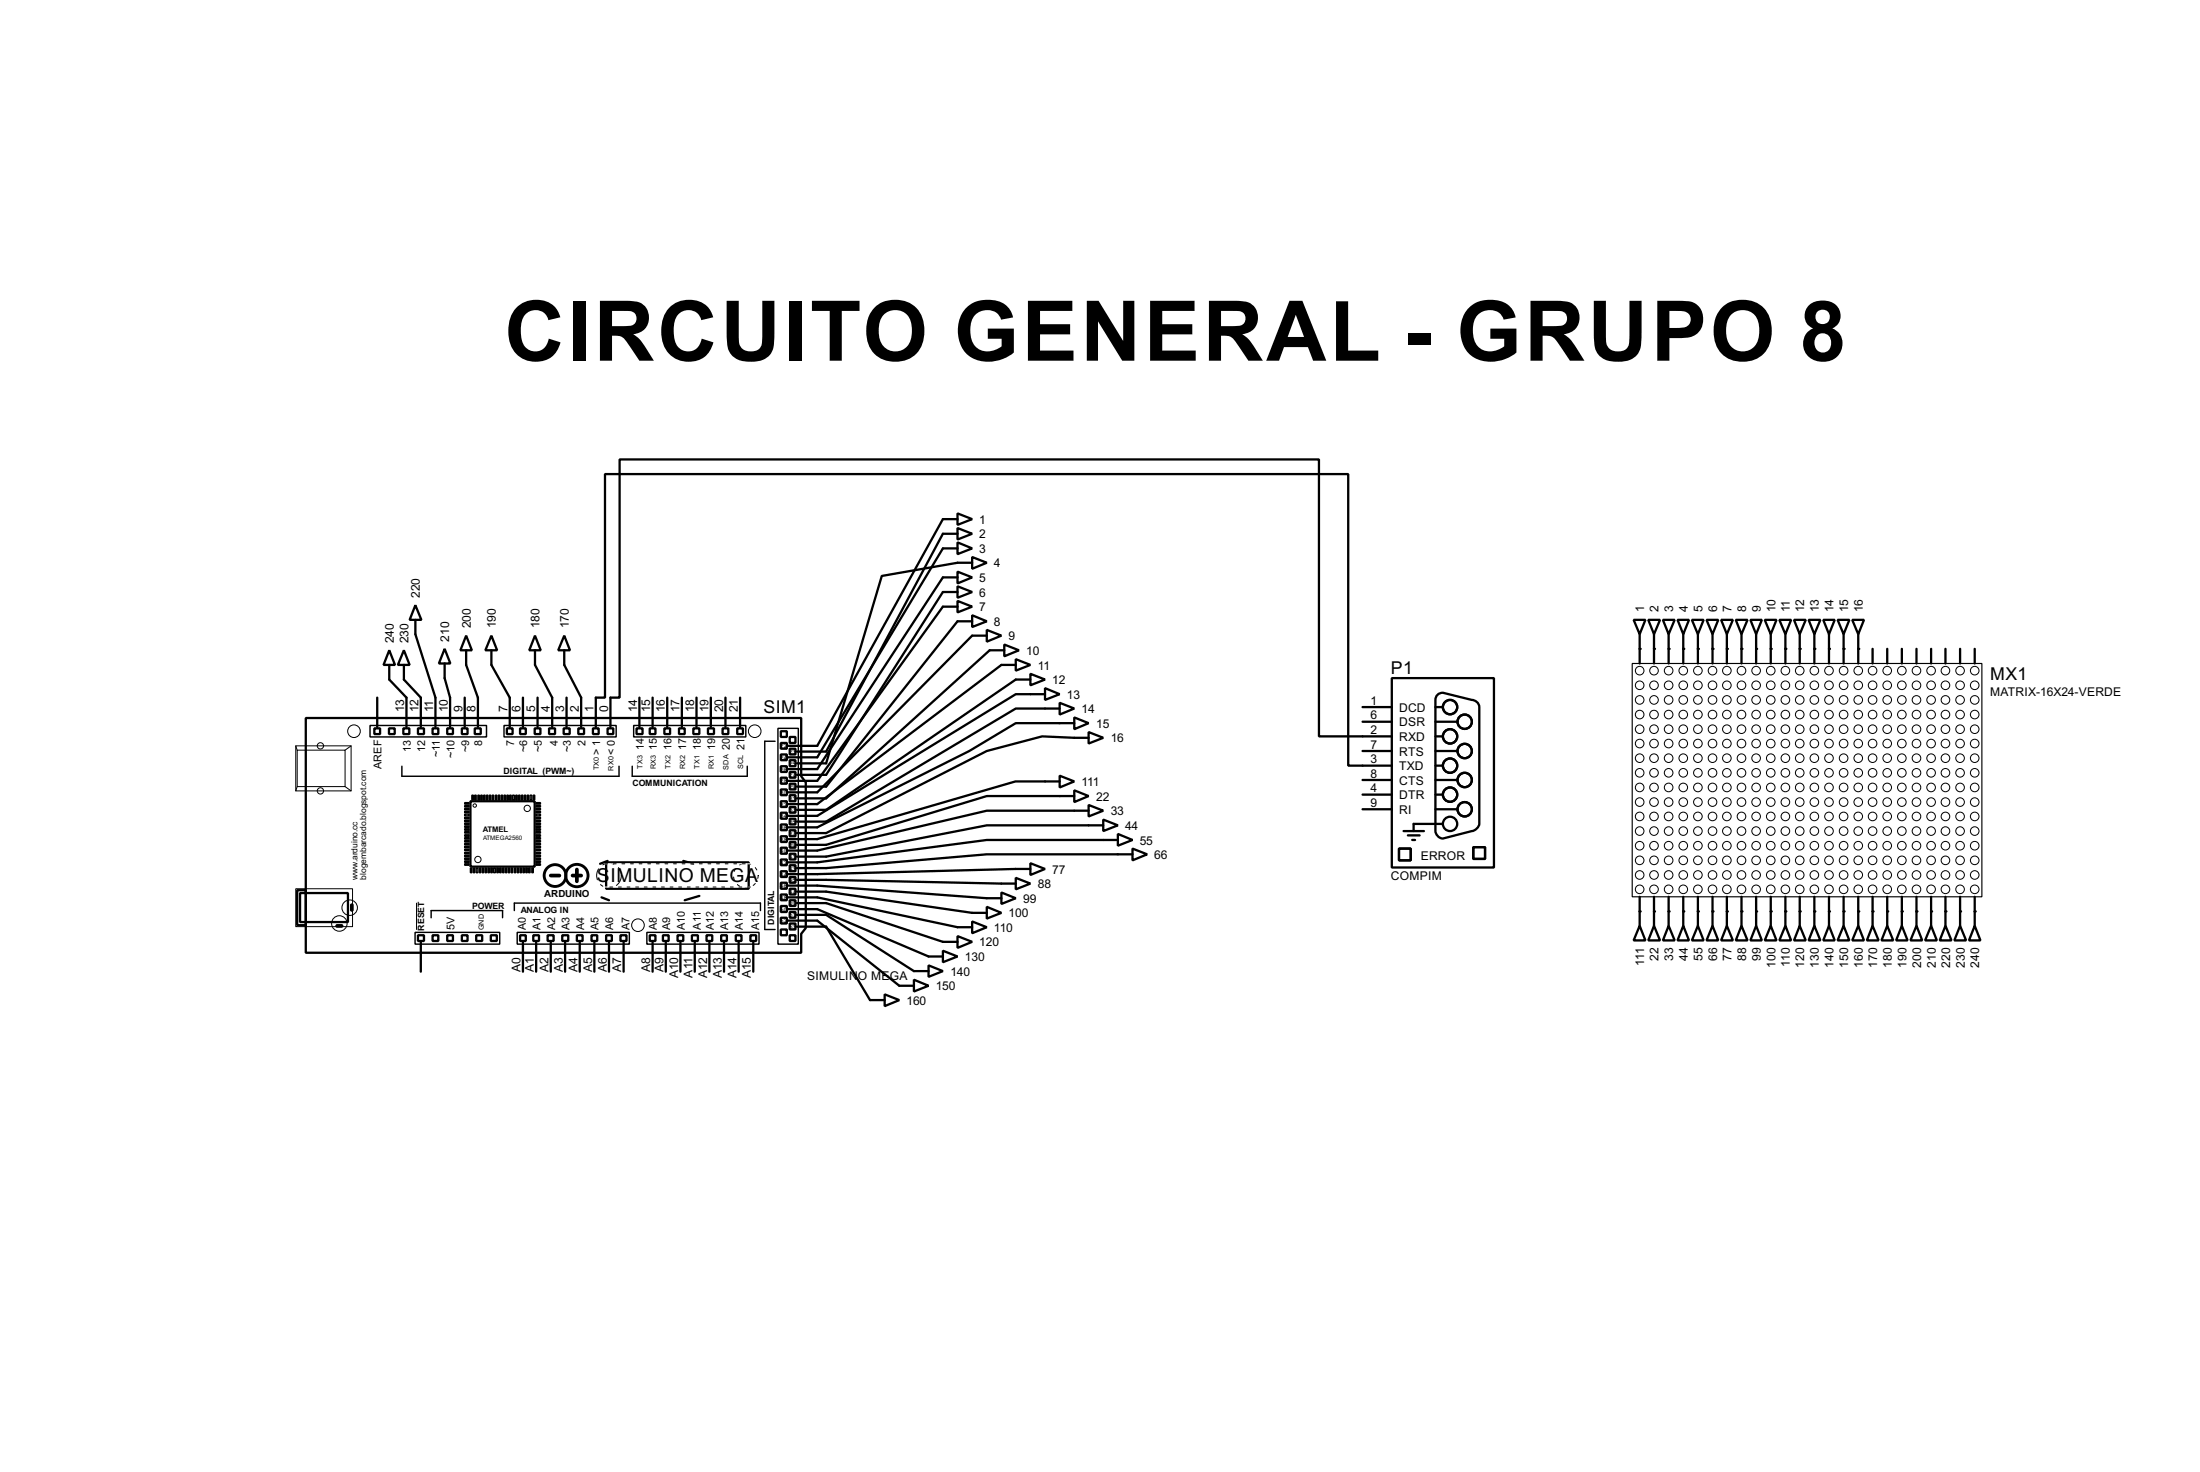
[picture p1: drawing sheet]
<svg xmlns="http://www.w3.org/2000/svg" width="383mm" height="256mm" viewBox="0 0 383 256" stroke-linecap="round" stroke-linejoin="round" font-family="sans-serif">
<g fill="none" stroke="#000" stroke-width=".4">
<path d="M166.9 89.5l2.6 1-2.6 1zM166.9 92l2.6 1-2.6 1zM166.9 94.5l2.6 1.1-2.6 1zM166.9 99.6l2.6 1-2.6 1.1zM166.9 90.5h-2.5l-21.9 39.5h-5.1M166.9 93h-2.5l-20.4 38h-5.1M166.9 95.6h-2.5l-21.9 36.4h-5.1M169.5 97.1l2.5 1-2.5 1zM169.5 98.1h-2.6l-13.2 2.3-9.7 32.6h-5.1M67.9 113.3l1 2.6h-2zM67.9 115.9v2.5l3 3.2v5.1M70.4 113.3l1 2.6h-2z"/>
<path d="M70.4 115.9v2.5l3 3.2v5.1M72.4 105.5l1.1 2.5h-2.1zM72.4 108v2.5l3.5 11.1v5.1M77.5 113.1l1 2.5h-2zM77.5 115.6v2.6l1 3.4v5.1M81.3 110.8l1 2.5h-2zM81.3 113.3v2.6l2 5.7v5.1M85.7 110.8l1 2.5h-2.1zM85.7 113.3v2.6l3.2 5.7v5.1M93.3 110.8l1 2.5h-2zM93.3 113.3v2.6l3 5.7v5.1M98.4 110.8l1 2.5h-2.1z"/>
<path d="M98.4 113.3v2.6l2.9 5.7v5.1M166.9 102.2l2.6 1-2.6 1zM166.9 104.7l2.6 1-2.6 1zM166.9 100.6h-2.5l-21.9 33.4h-5.1M166.9 103.2h-2.5l-20.4 31.8h-5.1M166.9 105.7h-2.5l-21.9 30.4h-5.1M169.5 107.2l2.5 1.1-2.5 1zM169.5 108.3h-2.6l-22.9 28.8h-5.1M172 109.8l2.6 1-2.6 1zM172 110.8h-2.5l-27 27.3h-5.1M175.1 112.3l2.5 1-2.5 1.1zM175.1 113.3h-2.6l-28.5 25.8h-5.1"/>
<path d="M177.1 114.9l2.5 1-2.5 1zM177.1 115.9h-2.5l-32.1 24.2h-5.1M179.6 117.4l2.6 1-2.6 1zM179.6 118.4h-2.5l-33.1 22.7h-5.1M182.2 119.9l2.5 1.1-2.5 1zM242.6 118.2h17.8v33h-17.8zM284.8 108h2l-1 2.5zM285.8 110.5v5.1M287.3 108h2.1l-1.1 2.5zM288.3 110.5v5.1M289.9 108h2l-1 2.5zM290.9 110.5v5.1"/>
<path d="M292.4 108h2l-1 2.5zM293.4 110.5v5.1M294.9 108h2.1l-1 2.5zM296 110.5v5.1M297.5 108h2l-1 2.5zM298.5 110.5v5.1M300 108h2.1l-1.1 2.5zM301 110.5v5.1M302.6 108h2l-1 2.5zM303.6 110.5v5.1M305.1 108h2l-1 2.5zM306.1 110.5v5.1"/>
<path d="M307.6 108h2.1l-1 2.5zM308.7 110.5v5.1M310.2 108h2l-1 2.5zM311.2 110.5v5.1M312.7 108h2.1l-1.1 2.5zM313.7 110.5v5.1M315.3 108h2l-1 2.5zM316.3 110.5v5.1M317.8 108h2l-1 2.5zM318.8 110.5v5.1M320.3 108h2.1l-1 2.5zM321.4 110.5v5.1"/>
<path d="M322.9 108h2l-1 2.5zM323.9 110.5v5.1M326.4 113.1v2.5M329 113.1v2.5M331.5 113.1v2.5M334.1 113.1v2.5M336.6 113.1v2.5M339.1 113.1v2.5M341.7 113.1v2.5M344.2 113.1v2.5M53.3 125.1h86.4v10.2l.8 1v25.4l-.8 1v3.3h-86.4zM65.3 126.9h1v1h-1z"/>
<path d="M65.8 121.6v5.1M67.8 126.9h1v1h-1zM70.3 126.9h1.1v1h-1.1zM72.9 126.9h1v1h-1zM75.4 126.9h1v1h-1zM78 126.9h1v1h-1zM80.5 126.9h1v1h-1zM81 121.6v5.1M82 139.6h11.2v11.4h-11.2zM82.8 126.9h1v1h-1zM88.4 126.9h1v1h-1zM90.7 126.9h1v1h-1z"/>
<path d="M91.2 121.6v5.1M93.2 126.9h1v1h-1zM93.7 121.6v5.1M95.7 126.9h1.1v1h-1.1zM98.3 126.9h1v1h-1zM98.8 121.6v5.1M100.8 126.9h1v1h-1zM103.4 126.9h1v1h-1zM103.9 126.7v-5.1h1.6v-39h129.5v50.8h7.6M105.9 126.9h1v1h-1zM106.4 126.7v-5.1h1.6v-41.5h121.9v48.2h12.7M111 126.9h1v1h-1z"/>
<path d="M111.5 121.6v5.1M113.3 126.9h1v1h-1zM113.8 121.6v5.1M115.8 126.9h1v1h-1zM116.3 121.6v5.1M118.4 126.9h1v1h-1zM118.9 121.6v5.1M120.9 126.9h1v1h-1zM121.4 121.6v5.1M123.4 126.9h1.1v1h-1.1zM123.9 121.6v5.1M126 126.9h1v1h-1z"/>
<path d="M126.5 121.6v5.1M128.5 126.9h1v1h-1zM129 121.6v5.1M136.1 127.4h1.1v1h-1.1zM136.1 139.6h1.1v1h-1.1zM136.1 137.6h1.1v1h-1.1zM136.1 135.5h1.1v1.1h-1.1zM136.1 133.5h1.1v1h-1.1zM136.1 131.5h1.1v1h-1.1zM136.1 129.5h1.1v1h-1.1zM137.7 128.4h1v1.1h-1zM137.7 138.6h1v1h-1z"/>
<path d="M137.7 136.6h1v1h-1zM137.7 134.5h1v1h-1zM137.7 132.5h1v1h-1zM137.7 130.5h1v1h-1zM182.2 121h-5.1l-34.6 21.2h-5.1M184.7 122.5l2.6 1-2.6 1zM184.7 135.2l2.6 1-2.6 1zM184.7 123.5h-7.6l-33.1 19.7h-5.1M184.7 136.2h-7.7l-34.5 10h-5.1M187.3 125l2.5 1-2.5 1.1zM187.3 137.7l2.5 1-2.5 1.1zM187.3 126h-10.2l-8.1 4.9-26.5 13.3h-5.1"/>
<path d="M187.3 138.7h-15.3l-28 8.5h-5.1M189.8 127.6l2.5 1-2.5 1zM189.8 128.6l-8.1-.3-9.7 2.6-28 14.3h-5.1M237.5 123.2h5.1M237.5 125.8h5.1M237.5 130.9h5.1M237.5 135.9h5.1M237.5 138.5h5.1M250.2 123.2h1.3M250.2 125.8h3.9M250.2 128.3h1.3M250.2 130.9h3.9"/>
<path d="M250.2 133.4h1.3M250.2 135.9h3.9M250.2 138.5h1.3M250.4 121.2l.7-.4 .4-.1 5.1 1.3a1.36 1.36 0 0 1 1.3 1.2v20.4a1.58 1.58 0 0 1-1.3 1.2l-5.1 1.3a1.42 1.42 0 0 1-1.3-1.3v-22.8zM51.8 155.1h1.5v6.1h-1.5zM52.3 155.6h8.4v5.1h-8.4zM61.2 157.6h.3v1.1h-.3zM104.9 156.4l1.3 .5M105.7 150.3h24.8v4.6h-24.8zM105.9 150l-1.3 .5M119.1 150l1.8 .5M121.9 156.1l-2.5 .8"/>
<path d="M136.1 159.9h1.1v1h-1.1zM136.1 157.9h1.1v1h-1.1zM136.1 155.9h1.1v1h-1.1zM136.1 153.8h1.1v1.1h-1.1zM136.1 151.8h1.1v1h-1.1zM136.1 149.8h1.1v1h-1.1zM136.1 147.7h1.1v1.1h-1.1zM136.1 145.7h1.1v1h-1.1zM136.1 143.7h1.1v1h-1.1zM136.1 141.6h1.1v1.1h-1.1zM137.4 154.3h5.1l29.5 2.2h2.6M137.4 156.4h5.1l24.4 5.2h2.6"/>
<path d="M137.4 158.4h5.1l19.4 8.3h2.5M137.7 158.9h1v1h-1zM137.7 156.9h1v1h-1zM137.7 154.9h1v1h-1zM137.7 152.8h1v1h-1zM137.7 150.8h1v1h-1zM137.7 148.8h1v1h-1zM137.7 146.7h1v1h-1zM137.7 144.7h1v1h-1zM137.7 142.7h1v1h-1zM137.7 140.6h1v1h-1zM138.9 153.3l38.2 .7"/>
<path d="M138.9 155.4h5.1l25.5 3.7h2.5M138.9 157.4h5.1l20.4 6.7h2.5M138.9 159.4h5.1l15.3 9.8h2.6M172 158l2.6 1.1-2.6 1zM174.6 155.5l2.5 1-2.5 1zM177.1 153l2.5 1-2.5 1zM179.6 150.4l2.6 1-2.6 1.1zM179.6 151.4l-37.1 .9h-5.1M189.8 140.3l2.5 1-2.5 1zM189.8 141.3h-17.8l-29.5 6.9h-5.1M192.3 142.8l2.6 1-2.6 1zM192.3 143.8h-20.3l-28 5.5h-5.1"/>
<path d="M194.9 145.3l2.5 1.1-2.5 1zM194.9 146.4h-22.9l-29.5 3.9h-5.1M197.4 147.9l2.6 1-2.6 1zM197.4 148.9h-25.4l-28 2.4h-5.1M237.5 141h5.1M243.9 147.9h2v2h-2zM244.7 144.8h3.5M245.4 145.6h2.1M246.2 146.4h.5M250.2 141h3.9M251.5 143.6h-5.1v1.2M256.8 147.6h2.1v2.1h-2.1z"/>
<path d="M285.8 156.3v5M288.3 156.3v5M290.9 156.3v5M293.4 156.3v5M296 156.3v5M298.5 156.3v5M301 156.3v5M303.6 156.3v5M306.1 156.3v5M308.7 156.3v5M311.2 156.3v5M313.7 156.3v5"/>
<path d="M316.3 156.3v5M318.8 156.3v5M321.4 156.3v5M323.9 156.3v5M326.4 156.3v5M329 156.3v5M331.5 156.3v5M334.1 156.3v5M336.6 156.3v5M339.1 156.3v5M341.7 156.3v5M344.2 156.3v5"/>
<path d="M58.7 161.2h1v.3h-1zM72.9 163h1v1h-1zM73.4 164.2v5.1M75.4 163h1v1h-1zM78 163h1v1h-1zM80.5 163h1v1h-1zM83 163h1.1v1h-1.1zM85.6 163h1v1h-1zM90.7 163h1v1h-1zM91.2 164.2v5.1M93 163h1v1h-1zM93.5 164.2v5.1"/>
<path d="M95.5 163h1v1h-1zM96 164.2v5.1M98 163h1.1v1h-1.1zM98.5 164.2v5.1M100.6 163h1v1h-1zM101.1 164.2v5.1M103.1 163h1v1h-1zM103.6 164.2v5.1M105.7 163h1v1h-1zM106.2 164.2v5.1M108.2 163h1v1h-1zM108.7 164.2v5.1"/>
<path d="M113.3 163h1v1h-1zM113.8 164.2v5.1M115.6 163h1v1h-1zM116.1 164.2v5.1M118.1 163h1v1h-1zM118.6 164.2v5.1M120.6 163h1.1v1h-1.1zM121.1 164.2v5.1M123.2 163h1v1h-1zM123.7 164.2v5.1M125.7 163h1v1h-1zM126.2 164.2v5.1"/>
<path d="M128.3 163h1v1h-1zM128.8 164.2v5.1M130.8 163h1v1h-1zM131.3 164.2v5.1M136.1 162h1.1v1h-1.1zM137.4 160.4h5.1l14.3 11.4h2.5M137.7 163h1v1h-1zM137.7 160.9h1v1.1h-1zM138.9 161.5h5.1l7.7 12.8h2.5M154.2 173.3l2.6 1-2.6 1zM159.3 170.7l2.6 1.1-2.6 1zM161.9 168.2l2.5 1-2.5 1z"/>
<path d="M164.4 165.7l2.5 1-2.5 1zM166.9 163.1l2.6 1-2.6 1.1zM169.5 160.6l2.5 1-2.5 1zM285.8 161.3l1 2.6h-2zM288.3 161.3l1.1 2.6h-2.1zM290.9 161.3l1 2.6h-2zM293.4 161.3l1 2.6h-2zM296 161.3l1 2.6h-2.1zM298.5 161.3l1 2.6h-2zM301 161.3l1.1 2.6h-2.1zM303.6 161.3l1 2.6h-2zM306.1 161.3l1 2.6h-2z"/>
<path d="M308.7 161.3l1 2.6h-2.1zM311.2 161.3l1 2.6h-2zM313.7 161.3l1.1 2.6h-2.1zM316.3 161.3l1 2.6h-2zM318.8 161.3l1 2.6h-2zM321.4 161.3l1 2.6h-2.1zM323.9 161.3l1 2.6h-2zM326.4 161.3l1.1 2.6h-2.1zM329 161.3l1 2.6h-2zM331.5 161.3l1 2.6h-2zM334.1 161.3l1 2.6h-2.1zM336.6 161.3l1 2.6h-2z"/>
<path d="M339.1 161.3l1.1 2.6h-2.1zM341.7 161.3l1 2.6h-2zM344.2 161.3l1 2.6h-2z"/>
<circle cx="252.7" cy="128.3" r="1.25"/>
<circle cx="252.7" cy="123.2" r="1.25"/>
<circle cx="252.7" cy="138.5" r="1.25"/>
<circle cx="252.7" cy="133.4" r="1.25"/>
<circle cx="255.3" cy="130.9" r="1.25"/>
<circle cx="255.3" cy="125.8" r="1.25"/>
<circle cx="255.3" cy="135.9" r="1.25"/>
<circle cx="252.7" cy="143.6" r="1.25"/>
<circle cx="255.3" cy="141" r="1.25"/>
</g>
<g fill="#000">
<circle cx="285.8" cy="113.1" r=".2"/>
<circle cx="288.3" cy="113.1" r=".2"/>
<circle cx="290.9" cy="113.1" r=".2"/>
<circle cx="293.4" cy="113.1" r=".2"/>
<circle cx="296" cy="113.1" r=".2"/>
<circle cx="298.5" cy="113.1" r=".2"/>
<circle cx="301" cy="113.1" r=".2"/>
<circle cx="303.6" cy="113.1" r=".2"/>
<circle cx="306.1" cy="113.1" r=".2"/>
<circle cx="308.7" cy="113.1" r=".2"/>
<circle cx="311.2" cy="113.1" r=".2"/>
<circle cx="313.7" cy="113.1" r=".2"/>
<circle cx="316.3" cy="113.1" r=".2"/>
<circle cx="318.8" cy="113.1" r=".2"/>
<circle cx="321.4" cy="113.1" r=".2"/>
<circle cx="323.9" cy="113.1" r=".2"/>
<circle cx="285.8" cy="158.8" r=".2"/>
<circle cx="288.3" cy="158.8" r=".2"/>
<circle cx="290.9" cy="158.8" r=".2"/>
<circle cx="293.4" cy="158.8" r=".2"/>
<circle cx="296" cy="158.8" r=".2"/>
<circle cx="298.5" cy="158.8" r=".2"/>
<circle cx="301" cy="158.8" r=".2"/>
<circle cx="303.6" cy="158.8" r=".2"/>
<circle cx="306.1" cy="158.8" r=".2"/>
<circle cx="308.7" cy="158.8" r=".2"/>
<circle cx="311.2" cy="158.8" r=".2"/>
<circle cx="313.7" cy="158.8" r=".2"/>
<circle cx="316.3" cy="158.8" r=".2"/>
<circle cx="318.8" cy="158.8" r=".2"/>
<circle cx="321.4" cy="158.8" r=".2"/>
<circle cx="323.9" cy="158.8" r=".2"/>
<circle cx="326.4" cy="158.8" r=".2"/>
<circle cx="329" cy="158.8" r=".2"/>
<circle cx="331.5" cy="158.8" r=".2"/>
<circle cx="334.1" cy="158.8" r=".2"/>
<circle cx="336.6" cy="158.8" r=".2"/>
<circle cx="339.1" cy="158.8" r=".2"/>
<circle cx="341.7" cy="158.8" r=".2"/>
<circle cx="344.2" cy="158.8" r=".2"/>
</g>
<g fill="none" stroke="#000" stroke-width=".25">
<path d="M64.5 126.4h20.3v2h-20.3zM70.1 133.5v1.8h37.8v-1.8M81 139.9h.8v.2h-.8zM82.3 138.6h.2v.8h-.2zM82.8 138.6h.2v.8h-.2zM83.3 138.6h.3v.8h-.3zM83.8 138.6h.3v.8h-.3zM84.3 138.6h.3v.8h-.3zM84.8 138.6h.3v.8h-.3zM85.3 138.6h.3v.8h-.3zM85.8 138.6h.3v.8h-.3zM86.4 138.6h.2v.8h-.2z"/>
<path d="M86.9 138.6h.2v.8h-.2zM87.4 138.6h.2v.8h-.2zM87.9 138.6h.2v.8h-.2zM87.9 126.4h19.5v2h-19.5zM88.4 138.6h.2v.8h-.2zM88.9 138.6h.2v.8h-.2zM89.4 138.6h.3v.8h-.3zM89.9 138.6h.3v.8h-.3zM90.4 138.6h.3v.8h-.3zM90.9 138.6h.3v.8h-.3zM91.4 138.6h.3v.8h-.3zM91.9 138.6h.3v.8h-.3z"/>
<path d="M92.4 138.6h.3v.8h-.3zM93 138.6h.2v.8h-.2zM93.5 139.9h.7v.2h-.7zM110.2 133.5v1.8h20.1v-1.8M110.5 126.4h19.5v2h-19.5zM135.1 129.2h-1.8v32.8h1.8M135.6 126.9h3.6v37.6h-3.6zM75.2 159.9v-1.2h12.4v1.2M81 140.4h.8v.2h-.8zM81 140.9h.8v.2h-.8zM81 141.4h.8v.2h-.8zM81 141.9h.8v.3h-.8z"/>
<path d="M81 142.4h.8v.3h-.8zM81 142.9h.8v.3h-.8zM81 143.4h.8v.3h-.8zM81 143.9h.8v.3h-.8zM81 144.4h.8v.3h-.8zM81 144.9h.8v.3h-.8zM81 146h.8v.2h-.8zM81 146.5h.8v.2h-.8zM81 147h.8v.2h-.8zM81 147.5h.8v.2h-.8zM81 148h.8v.2h-.8zM81 148.5h.8v.3h-.8z"/>
<path d="M81 149h.8v.3h-.8zM81 149.5h.8v.3h-.8zM81 150h.8v.3h-.8zM81 150.5h.8v.3h-.8zM81 145.5h.8v.2h-.8zM82 151.3h.3v.8h-.3zM82.5 151.3h.3v.8h-.3zM83 151.3h.3v.8h-.3zM83.6 151.3h.2v.8h-.2zM84.1 151.3h.2v.8h-.2zM84.6 151.3h.2v.8h-.2zM85.1 151.3h.2v.8h-.2z"/>
<path d="M85.6 151.3h.2v.8h-.2zM86.1 151.3h.3v.8h-.3zM86.6 151.3h.3v.8h-.3zM87.1 151.3h.3v.8h-.3zM87.6 151.3h.3v.8h-.3zM88.1 151.3h.3v.8h-.3zM88.6 151.3h.3v.8h-.3zM89.1 151.3h.3v.8h-.3zM89.7 151.3h.2v.8h-.2zM89.7 158.7v-1.3h42.9v1.3M90.2 151.3h.2v.8h-.2zM90.7 151.3h.2v.8h-.2z"/>
<path d="M91.2 151.3h.2v.8h-.2zM91.7 151.3h.2v.8h-.2zM92.2 151.3h.2v.8h-.2zM92.7 151.3h.3v.8h-.3zM93.5 140.4h.7v.2h-.7zM93.5 140.9h.7v.2h-.7zM93.5 141.4h.7v.2h-.7zM93.5 141.9h.7v.3h-.7zM93.5 142.4h.7v.3h-.7zM93.5 142.9h.7v.3h-.7zM93.5 143.4h.7v.3h-.7zM93.5 143.9h.7v.3h-.7z"/>
<path d="M93.5 144.4h.7v.3h-.7zM93.5 144.9h.7v.3h-.7zM93.5 146h.7v.2h-.7zM93.5 146.5h.7v.2h-.7zM93.5 147h.7v.2h-.7zM93.5 147.5h.7v.2h-.7zM93.5 148h.7v.2h-.7zM93.5 148.5h.7v.3h-.7zM93.5 149h.7v.3h-.7zM93.5 149.5h.7v.3h-.7zM93.5 150h.7v.3h-.7zM93.5 150.5h.7v.3h-.7z"/>
<path d="M93.5 145.5h.7v.2h-.7zM72.4 162.5h14.7v2h-14.7zM90.2 162.5h19.5v2h-19.5zM112.8 162.5h19.5v2h-19.5z"/>
</g>
<g fill="none" stroke="#fff" stroke-width=".17">
<path d="M105.4 150.5h25.4M105.4 154.6h25.4"/>
<circle cx="106.1" cy="152.6" r="2.15"/>
<circle cx="130" cy="152.6" r="2.15"/>
</g>
<circle cx="106.1" cy="152.6" r="2.15" fill="none" stroke="#000" stroke-width=".17" stroke-dasharray="2 1 .5 1 .5 1"/>
<g fill="none" stroke="#000" stroke-width=".17" stroke-dasharray=".5 1">
<path d="M105.4 150.5h25.4M130.8 154.6h-25.4"/>
<circle cx="130" cy="152.6" r="2.15"/>
</g>
<g fill="none" stroke="#000" stroke-width=".5">
<circle cx="96.7" cy="152.6" r="1.9"/>
<circle cx="100.5" cy="152.6" r="1.95"/>
</g>
<path d="M96 152.6h1.5M99.8 152.6h1.5M100.6 151.5v2.1" fill="none" stroke="#000" stroke-width=".65"/>
<g fill="none" stroke="#000" stroke-width=".17">
<path d="M51.6 130h9.6v7.8h-9.6zM51.6 130l.2 .7M51.8 130.7h8.4v6.4h-8.4zM51.8 137.1l-.2 .7M60.2 137.1l1 .7M61.2 130l-1 .7M51.6 154.9h9.9v6.6h-9.9zM72.6 157.4v4.6"/>
<circle cx="285.8" cy="119.4" r=".75"/>
<circle cx="285.8" cy="116.9" r=".75"/>
<circle cx="288.3" cy="119.4" r=".75"/>
<circle cx="288.3" cy="116.9" r=".75"/>
<circle cx="290.8" cy="119.4" r=".75"/>
<circle cx="290.8" cy="116.9" r=".75"/>
<circle cx="293.4" cy="119.4" r=".75"/>
<circle cx="293.4" cy="116.9" r=".75"/>
<circle cx="295.9" cy="119.4" r=".75"/>
<circle cx="295.9" cy="116.9" r=".75"/>
<circle cx="298.5" cy="116.9" r=".75"/>
<circle cx="298.5" cy="119.4" r=".75"/>
<circle cx="301" cy="116.9" r=".75"/>
<circle cx="301" cy="119.4" r=".75"/>
<circle cx="303.5" cy="116.9" r=".75"/>
<circle cx="303.5" cy="119.4" r=".75"/>
<circle cx="306.1" cy="119.4" r=".75"/>
<circle cx="306.1" cy="116.9" r=".75"/>
<circle cx="308.6" cy="116.9" r=".75"/>
<circle cx="308.6" cy="119.4" r=".75"/>
<circle cx="311.2" cy="119.4" r=".75"/>
<circle cx="311.2" cy="116.9" r=".75"/>
<circle cx="313.7" cy="119.4" r=".75"/>
<circle cx="313.7" cy="116.9" r=".75"/>
<circle cx="316.2" cy="119.4" r=".75"/>
<circle cx="316.2" cy="116.9" r=".75"/>
<circle cx="318.8" cy="119.4" r=".75"/>
<circle cx="318.8" cy="116.9" r=".75"/>
<circle cx="321.3" cy="119.4" r=".75"/>
<circle cx="321.3" cy="116.9" r=".75"/>
<circle cx="323.9" cy="119.4" r=".75"/>
<circle cx="323.9" cy="116.9" r=".75"/>
<circle cx="326.4" cy="119.4" r=".75"/>
<circle cx="326.4" cy="116.9" r=".75"/>
<circle cx="328.9" cy="119.4" r=".75"/>
<circle cx="328.9" cy="116.9" r=".75"/>
<circle cx="331.5" cy="119.4" r=".75"/>
<circle cx="331.5" cy="116.9" r=".75"/>
<circle cx="334" cy="119.4" r=".75"/>
<circle cx="334" cy="116.9" r=".75"/>
<circle cx="336.6" cy="119.4" r=".75"/>
<circle cx="336.6" cy="116.9" r=".75"/>
<circle cx="339.1" cy="116.9" r=".75"/>
<circle cx="339.1" cy="119.4" r=".75"/>
<circle cx="341.6" cy="119.4" r=".75"/>
<circle cx="341.6" cy="116.9" r=".75"/>
<circle cx="344.2" cy="119.4" r=".75"/>
<circle cx="344.2" cy="116.9" r=".75"/>
<circle cx="55.8" cy="130" r=".55"/>
<circle cx="55.8" cy="137.8" r=".55"/>
<circle cx="61.7" cy="127.4" r="1.1"/>
<circle cx="131.5" cy="127.4" r="1.1"/>
<circle cx="285.8" cy="139.8" r=".75"/>
<circle cx="285.8" cy="134.7" r=".75"/>
<circle cx="285.8" cy="137.2" r=".75"/>
<circle cx="285.8" cy="132.1" r=".75"/>
<circle cx="285.8" cy="127.1" r=".75"/>
<circle cx="285.8" cy="122" r=".75"/>
<circle cx="285.8" cy="124.5" r=".75"/>
<circle cx="285.8" cy="129.6" r=".75"/>
<circle cx="288.3" cy="124.5" r=".75"/>
<circle cx="288.3" cy="127.1" r=".75"/>
<circle cx="288.3" cy="139.8" r=".75"/>
<circle cx="288.3" cy="122" r=".75"/>
<circle cx="288.3" cy="137.2" r=".75"/>
<circle cx="288.3" cy="134.7" r=".75"/>
<circle cx="288.3" cy="129.6" r=".75"/>
<circle cx="288.3" cy="132.1" r=".75"/>
<circle cx="290.8" cy="124.5" r=".75"/>
<circle cx="290.8" cy="129.6" r=".75"/>
<circle cx="290.8" cy="134.7" r=".75"/>
<circle cx="290.8" cy="127.1" r=".75"/>
<circle cx="290.8" cy="122" r=".75"/>
<circle cx="290.8" cy="139.8" r=".75"/>
<circle cx="290.8" cy="132.1" r=".75"/>
<circle cx="290.8" cy="137.2" r=".75"/>
<circle cx="293.4" cy="127.1" r=".75"/>
<circle cx="293.4" cy="132.1" r=".75"/>
<circle cx="293.4" cy="134.7" r=".75"/>
<circle cx="293.4" cy="139.8" r=".75"/>
<circle cx="293.4" cy="137.2" r=".75"/>
<circle cx="293.4" cy="129.6" r=".75"/>
<circle cx="293.4" cy="124.5" r=".75"/>
<circle cx="293.4" cy="122" r=".75"/>
<circle cx="295.9" cy="139.8" r=".75"/>
<circle cx="295.9" cy="127.1" r=".75"/>
<circle cx="295.9" cy="122" r=".75"/>
<circle cx="295.9" cy="137.2" r=".75"/>
<circle cx="295.9" cy="129.6" r=".75"/>
<circle cx="295.9" cy="134.7" r=".75"/>
<circle cx="295.9" cy="124.5" r=".75"/>
<circle cx="295.9" cy="132.1" r=".75"/>
<circle cx="298.5" cy="129.6" r=".75"/>
<circle cx="298.5" cy="127.1" r=".75"/>
<circle cx="298.5" cy="139.8" r=".75"/>
<circle cx="298.5" cy="137.2" r=".75"/>
<circle cx="298.5" cy="134.7" r=".75"/>
<circle cx="298.5" cy="132.1" r=".75"/>
<circle cx="298.5" cy="124.5" r=".75"/>
<circle cx="298.5" cy="122" r=".75"/>
<circle cx="301" cy="124.5" r=".75"/>
<circle cx="301" cy="129.6" r=".75"/>
<circle cx="301" cy="122" r=".75"/>
<circle cx="301" cy="134.7" r=".75"/>
<circle cx="301" cy="137.2" r=".75"/>
<circle cx="301" cy="127.1" r=".75"/>
<circle cx="301" cy="132.1" r=".75"/>
<circle cx="301" cy="139.8" r=".75"/>
<circle cx="303.5" cy="122" r=".75"/>
<circle cx="303.5" cy="132.1" r=".75"/>
<circle cx="303.5" cy="139.8" r=".75"/>
<circle cx="303.5" cy="137.2" r=".75"/>
<circle cx="303.5" cy="127.1" r=".75"/>
<circle cx="303.5" cy="129.6" r=".75"/>
<circle cx="303.5" cy="134.7" r=".75"/>
<circle cx="303.5" cy="124.5" r=".75"/>
<circle cx="306.1" cy="132.1" r=".75"/>
<circle cx="306.1" cy="134.7" r=".75"/>
<circle cx="306.1" cy="129.6" r=".75"/>
<circle cx="306.1" cy="127.1" r=".75"/>
<circle cx="306.1" cy="124.5" r=".75"/>
<circle cx="306.1" cy="122" r=".75"/>
<circle cx="306.1" cy="139.8" r=".75"/>
<circle cx="306.1" cy="137.2" r=".75"/>
<circle cx="308.6" cy="132.1" r=".75"/>
<circle cx="308.6" cy="127.1" r=".75"/>
<circle cx="308.6" cy="124.5" r=".75"/>
<circle cx="308.6" cy="137.2" r=".75"/>
<circle cx="308.6" cy="122" r=".75"/>
<circle cx="308.6" cy="139.8" r=".75"/>
<circle cx="308.6" cy="129.6" r=".75"/>
<circle cx="308.6" cy="134.7" r=".75"/>
<circle cx="311.2" cy="129.6" r=".75"/>
<circle cx="311.2" cy="139.8" r=".75"/>
<circle cx="311.2" cy="127.1" r=".75"/>
<circle cx="311.2" cy="124.5" r=".75"/>
<circle cx="311.2" cy="132.1" r=".75"/>
<circle cx="311.2" cy="134.7" r=".75"/>
<circle cx="311.2" cy="122" r=".75"/>
<circle cx="311.2" cy="137.2" r=".75"/>
<circle cx="313.7" cy="134.7" r=".75"/>
<circle cx="313.7" cy="127.1" r=".75"/>
<circle cx="313.7" cy="124.5" r=".75"/>
<circle cx="313.7" cy="137.2" r=".75"/>
<circle cx="313.7" cy="122" r=".75"/>
<circle cx="313.7" cy="129.6" r=".75"/>
<circle cx="313.7" cy="132.1" r=".75"/>
<circle cx="313.7" cy="139.8" r=".75"/>
<circle cx="316.2" cy="127.1" r=".75"/>
<circle cx="316.2" cy="139.8" r=".75"/>
<circle cx="316.2" cy="132.1" r=".75"/>
<circle cx="316.2" cy="137.2" r=".75"/>
<circle cx="316.2" cy="134.7" r=".75"/>
<circle cx="316.2" cy="129.6" r=".75"/>
<circle cx="316.2" cy="122" r=".75"/>
<circle cx="316.2" cy="124.5" r=".75"/>
<circle cx="318.8" cy="127.1" r=".75"/>
<circle cx="318.8" cy="134.7" r=".75"/>
<circle cx="318.8" cy="124.5" r=".75"/>
<circle cx="318.8" cy="139.8" r=".75"/>
<circle cx="318.8" cy="137.2" r=".75"/>
<circle cx="318.8" cy="129.6" r=".75"/>
<circle cx="318.8" cy="122" r=".75"/>
<circle cx="318.8" cy="132.1" r=".75"/>
<circle cx="321.3" cy="122" r=".75"/>
<circle cx="321.3" cy="137.2" r=".75"/>
<circle cx="321.3" cy="127.1" r=".75"/>
<circle cx="321.3" cy="129.6" r=".75"/>
<circle cx="321.3" cy="139.8" r=".75"/>
<circle cx="321.3" cy="134.7" r=".75"/>
<circle cx="321.3" cy="132.1" r=".75"/>
<circle cx="321.3" cy="124.5" r=".75"/>
<circle cx="323.9" cy="134.7" r=".75"/>
<circle cx="323.9" cy="127.1" r=".75"/>
<circle cx="323.9" cy="124.5" r=".75"/>
<circle cx="323.9" cy="137.2" r=".75"/>
<circle cx="323.9" cy="122" r=".75"/>
<circle cx="323.9" cy="139.8" r=".75"/>
<circle cx="323.9" cy="129.6" r=".75"/>
<circle cx="323.9" cy="132.1" r=".75"/>
<circle cx="326.4" cy="129.6" r=".75"/>
<circle cx="326.4" cy="122" r=".75"/>
<circle cx="326.4" cy="134.7" r=".75"/>
<circle cx="326.4" cy="139.8" r=".75"/>
<circle cx="326.4" cy="137.2" r=".75"/>
<circle cx="326.4" cy="132.1" r=".75"/>
<circle cx="326.4" cy="127.1" r=".75"/>
<circle cx="326.4" cy="124.5" r=".75"/>
<circle cx="328.9" cy="129.6" r=".75"/>
<circle cx="328.9" cy="137.2" r=".75"/>
<circle cx="328.9" cy="127.1" r=".75"/>
<circle cx="328.9" cy="124.5" r=".75"/>
<circle cx="328.9" cy="139.8" r=".75"/>
<circle cx="328.9" cy="122" r=".75"/>
<circle cx="328.9" cy="134.7" r=".75"/>
<circle cx="328.9" cy="132.1" r=".75"/>
<circle cx="331.5" cy="127.1" r=".75"/>
<circle cx="331.5" cy="124.5" r=".75"/>
<circle cx="331.5" cy="134.7" r=".75"/>
<circle cx="331.5" cy="139.8" r=".75"/>
<circle cx="331.5" cy="122" r=".75"/>
<circle cx="331.5" cy="129.6" r=".75"/>
<circle cx="331.5" cy="132.1" r=".75"/>
<circle cx="331.5" cy="137.2" r=".75"/>
<circle cx="334" cy="127.1" r=".75"/>
<circle cx="334" cy="124.5" r=".75"/>
<circle cx="334" cy="134.7" r=".75"/>
<circle cx="334" cy="139.8" r=".75"/>
<circle cx="334" cy="137.2" r=".75"/>
<circle cx="334" cy="129.6" r=".75"/>
<circle cx="334" cy="122" r=".75"/>
<circle cx="334" cy="132.1" r=".75"/>
<circle cx="336.6" cy="127.1" r=".75"/>
<circle cx="336.6" cy="139.8" r=".75"/>
<circle cx="336.6" cy="124.5" r=".75"/>
<circle cx="336.6" cy="129.6" r=".75"/>
<circle cx="336.6" cy="134.7" r=".75"/>
<circle cx="336.6" cy="122" r=".75"/>
<circle cx="336.6" cy="137.2" r=".75"/>
<circle cx="336.6" cy="132.1" r=".75"/>
<circle cx="339.1" cy="124.5" r=".75"/>
<circle cx="339.1" cy="129.6" r=".75"/>
<circle cx="339.1" cy="122" r=".75"/>
<circle cx="339.1" cy="127.1" r=".75"/>
<circle cx="339.1" cy="139.8" r=".75"/>
<circle cx="339.1" cy="132.1" r=".75"/>
<circle cx="339.1" cy="134.7" r=".75"/>
<circle cx="339.1" cy="137.2" r=".75"/>
<circle cx="341.6" cy="132.1" r=".75"/>
<circle cx="341.6" cy="122" r=".75"/>
<circle cx="341.6" cy="139.8" r=".75"/>
<circle cx="341.6" cy="134.7" r=".75"/>
<circle cx="341.6" cy="129.6" r=".75"/>
<circle cx="341.6" cy="124.5" r=".75"/>
<circle cx="341.6" cy="137.2" r=".75"/>
<circle cx="341.6" cy="127.1" r=".75"/>
<circle cx="344.2" cy="132.1" r=".75"/>
<circle cx="344.2" cy="137.2" r=".75"/>
<circle cx="344.2" cy="129.6" r=".75"/>
<circle cx="344.2" cy="134.7" r=".75"/>
<circle cx="344.2" cy="124.5" r=".75"/>
<circle cx="344.2" cy="127.1" r=".75"/>
<circle cx="344.2" cy="139.8" r=".75"/>
<circle cx="344.2" cy="122" r=".75"/>
<circle cx="60.9" cy="158.2" r="1.35"/>
<circle cx="82.7" cy="140.4" r=".3"/>
<circle cx="83.3" cy="149.8" r=".55"/>
<circle cx="91.9" cy="140.9" r=".55"/>
<circle cx="285.8" cy="155" r=".75"/>
<circle cx="285.8" cy="152.5" r=".75"/>
<circle cx="285.8" cy="147.4" r=".75"/>
<circle cx="285.8" cy="142.3" r=".75"/>
<circle cx="285.8" cy="149.9" r=".75"/>
<circle cx="285.8" cy="144.8" r=".75"/>
<circle cx="288.3" cy="144.8" r=".75"/>
<circle cx="288.3" cy="142.3" r=".75"/>
<circle cx="288.3" cy="149.9" r=".75"/>
<circle cx="288.3" cy="155" r=".75"/>
<circle cx="288.3" cy="152.5" r=".75"/>
<circle cx="288.3" cy="147.4" r=".75"/>
<circle cx="290.8" cy="155" r=".75"/>
<circle cx="290.8" cy="144.8" r=".75"/>
<circle cx="290.8" cy="142.3" r=".75"/>
<circle cx="290.8" cy="152.5" r=".75"/>
<circle cx="290.8" cy="147.4" r=".75"/>
<circle cx="290.8" cy="149.9" r=".75"/>
<circle cx="293.4" cy="147.4" r=".75"/>
<circle cx="293.4" cy="142.3" r=".75"/>
<circle cx="293.4" cy="155" r=".75"/>
<circle cx="293.4" cy="152.5" r=".75"/>
<circle cx="293.4" cy="144.8" r=".75"/>
<circle cx="293.4" cy="149.9" r=".75"/>
<circle cx="295.9" cy="152.5" r=".75"/>
<circle cx="295.9" cy="144.8" r=".75"/>
<circle cx="295.9" cy="155" r=".75"/>
<circle cx="295.9" cy="142.3" r=".75"/>
<circle cx="295.9" cy="147.4" r=".75"/>
<circle cx="295.9" cy="149.9" r=".75"/>
<circle cx="298.5" cy="142.3" r=".75"/>
<circle cx="298.5" cy="149.9" r=".75"/>
<circle cx="298.5" cy="155" r=".75"/>
<circle cx="298.5" cy="152.5" r=".75"/>
<circle cx="298.5" cy="144.8" r=".75"/>
<circle cx="298.5" cy="147.4" r=".75"/>
<circle cx="301" cy="149.9" r=".75"/>
<circle cx="301" cy="147.4" r=".75"/>
<circle cx="301" cy="155" r=".75"/>
<circle cx="301" cy="142.3" r=".75"/>
<circle cx="301" cy="152.5" r=".75"/>
<circle cx="301" cy="144.8" r=".75"/>
<circle cx="303.5" cy="147.4" r=".75"/>
<circle cx="303.5" cy="144.8" r=".75"/>
<circle cx="303.5" cy="142.3" r=".75"/>
<circle cx="303.5" cy="149.9" r=".75"/>
<circle cx="303.5" cy="155" r=".75"/>
<circle cx="303.5" cy="152.5" r=".75"/>
<circle cx="306.1" cy="147.4" r=".75"/>
<circle cx="306.1" cy="142.3" r=".75"/>
<circle cx="306.1" cy="152.5" r=".75"/>
<circle cx="306.1" cy="149.9" r=".75"/>
<circle cx="306.1" cy="155" r=".75"/>
<circle cx="306.1" cy="144.8" r=".75"/>
<circle cx="308.6" cy="142.3" r=".75"/>
<circle cx="308.6" cy="147.4" r=".75"/>
<circle cx="308.6" cy="149.9" r=".75"/>
<circle cx="308.6" cy="152.5" r=".75"/>
<circle cx="308.6" cy="155" r=".75"/>
<circle cx="308.6" cy="144.8" r=".75"/>
<circle cx="311.2" cy="147.4" r=".75"/>
<circle cx="311.2" cy="155" r=".75"/>
<circle cx="311.2" cy="149.9" r=".75"/>
<circle cx="311.2" cy="144.8" r=".75"/>
<circle cx="311.2" cy="142.3" r=".75"/>
<circle cx="311.2" cy="152.5" r=".75"/>
<circle cx="313.7" cy="149.9" r=".75"/>
<circle cx="313.7" cy="147.4" r=".75"/>
<circle cx="313.7" cy="155" r=".75"/>
<circle cx="313.7" cy="142.3" r=".75"/>
<circle cx="313.7" cy="152.5" r=".75"/>
<circle cx="313.7" cy="144.8" r=".75"/>
<circle cx="316.2" cy="147.4" r=".75"/>
<circle cx="316.2" cy="152.5" r=".75"/>
<circle cx="316.2" cy="155" r=".75"/>
<circle cx="316.2" cy="144.8" r=".75"/>
<circle cx="316.2" cy="149.9" r=".75"/>
<circle cx="316.2" cy="142.3" r=".75"/>
<circle cx="318.8" cy="144.8" r=".75"/>
<circle cx="318.8" cy="147.4" r=".75"/>
<circle cx="318.8" cy="149.9" r=".75"/>
<circle cx="318.8" cy="155" r=".75"/>
<circle cx="318.8" cy="142.3" r=".75"/>
<circle cx="318.8" cy="152.5" r=".75"/>
<circle cx="321.3" cy="142.3" r=".75"/>
<circle cx="321.3" cy="149.9" r=".75"/>
<circle cx="321.3" cy="155" r=".75"/>
<circle cx="321.3" cy="152.5" r=".75"/>
<circle cx="321.3" cy="144.8" r=".75"/>
<circle cx="321.3" cy="147.4" r=".75"/>
<circle cx="323.9" cy="149.9" r=".75"/>
<circle cx="323.9" cy="144.8" r=".75"/>
<circle cx="323.9" cy="147.4" r=".75"/>
<circle cx="323.9" cy="155" r=".75"/>
<circle cx="323.9" cy="152.5" r=".75"/>
<circle cx="323.9" cy="142.3" r=".75"/>
<circle cx="326.4" cy="149.9" r=".75"/>
<circle cx="326.4" cy="152.5" r=".75"/>
<circle cx="326.4" cy="144.8" r=".75"/>
<circle cx="326.4" cy="142.3" r=".75"/>
<circle cx="326.4" cy="155" r=".75"/>
<circle cx="326.4" cy="147.4" r=".75"/>
<circle cx="328.9" cy="144.8" r=".75"/>
<circle cx="328.9" cy="155" r=".75"/>
<circle cx="328.9" cy="152.5" r=".75"/>
<circle cx="328.9" cy="142.3" r=".75"/>
<circle cx="328.9" cy="147.4" r=".75"/>
<circle cx="328.9" cy="149.9" r=".75"/>
<circle cx="331.5" cy="152.5" r=".75"/>
<circle cx="331.5" cy="155" r=".75"/>
<circle cx="331.5" cy="144.8" r=".75"/>
<circle cx="331.5" cy="142.3" r=".75"/>
<circle cx="331.5" cy="147.4" r=".75"/>
<circle cx="331.5" cy="149.9" r=".75"/>
<circle cx="334" cy="152.5" r=".75"/>
<circle cx="334" cy="142.3" r=".75"/>
<circle cx="334" cy="155" r=".75"/>
<circle cx="334" cy="144.8" r=".75"/>
<circle cx="334" cy="149.9" r=".75"/>
<circle cx="334" cy="147.4" r=".75"/>
<circle cx="336.6" cy="142.3" r=".75"/>
<circle cx="336.6" cy="155" r=".75"/>
<circle cx="336.6" cy="152.5" r=".75"/>
<circle cx="336.6" cy="144.8" r=".75"/>
<circle cx="336.6" cy="149.9" r=".75"/>
<circle cx="336.6" cy="147.4" r=".75"/>
<circle cx="339.1" cy="152.5" r=".75"/>
<circle cx="339.1" cy="142.3" r=".75"/>
<circle cx="339.1" cy="149.9" r=".75"/>
<circle cx="339.1" cy="144.8" r=".75"/>
<circle cx="339.1" cy="147.4" r=".75"/>
<circle cx="339.1" cy="155" r=".75"/>
<circle cx="341.6" cy="147.4" r=".75"/>
<circle cx="341.6" cy="144.8" r=".75"/>
<circle cx="341.6" cy="152.5" r=".75"/>
<circle cx="341.6" cy="149.9" r=".75"/>
<circle cx="341.6" cy="155" r=".75"/>
<circle cx="341.6" cy="142.3" r=".75"/>
<circle cx="344.2" cy="142.3" r=".75"/>
<circle cx="344.2" cy="149.9" r=".75"/>
<circle cx="344.2" cy="147.4" r=".75"/>
<circle cx="344.2" cy="152.5" r=".75"/>
<circle cx="344.2" cy="144.8" r=".75"/>
<circle cx="344.2" cy="155" r=".75"/>
<circle cx="59.1" cy="160.9" r="1.35"/>
<circle cx="111.2" cy="161.2" r="1.1"/>
</g>
<path d="M284.5 115.6h61v40.7h-61z" fill="none" stroke="#000" stroke-width=".2"/>
<text font-size="16.3" x="87.9" y="62.8">CIRCUITO GENERAL - GRUPO 8</text>
<g font-size="3.8">
<text x="104.1" y="153.8">S</text>
<text x="106.4" y="153.8">IMULINO MEGA</text>
</g>
<g font-size="3.5">
<text x="242.5" y="117.4">P1</text>
<text x="346.9" y="118.4">MX1</text>
<text x="133.1" y="124.3">SIM1</text>
</g>
<g font-size="2.4">
<text x="170.7" y="91.3">1</text>
<text x="170.7" y="93.8">2</text>
<text x="170.7" y="96.4">3</text>
<text x="170.7" y="101.4">5</text>
<text x="173.3" y="98.9">4</text>
<text x="73.2" y="104.1" transform="rotate(-90 73.2 104.1)">220</text>
<text x="170.7" y="104">6</text>
<text x="170.7" y="106.5">7</text>
<text x="286.6" y="106.7" transform="rotate(-90 286.6 106.7)">1</text>
<text x="289.1" y="106.7" transform="rotate(-90 289.1 106.7)">2</text>
<text x="291.7" y="106.7" transform="rotate(-90 291.7 106.7)">3</text>
<text x="294.2" y="106.7" transform="rotate(-90 294.2 106.7)">4</text>
<text x="296.8" y="106.7" transform="rotate(-90 296.8 106.7)">5</text>
<text x="299.3" y="106.7" transform="rotate(-90 299.3 106.7)">6</text>
<text x="301.8" y="106.7" transform="rotate(-90 301.8 106.7)">7</text>
<text x="304.4" y="106.7" transform="rotate(-90 304.4 106.7)">8</text>
<text x="306.9" y="106.7" transform="rotate(-90 306.9 106.7)">9</text>
<text x="309.5" y="106.7" transform="rotate(-90 309.5 106.7)">10</text>
<text x="312" y="106.7" transform="rotate(-90 312 106.7)">11</text>
<text x="314.5" y="106.7" transform="rotate(-90 314.5 106.7)">12</text>
<text x="317.1" y="106.7" transform="rotate(-90 317.1 106.7)">13</text>
<text x="319.6" y="106.7" transform="rotate(-90 319.6 106.7)">14</text>
<text x="322.2" y="106.7" transform="rotate(-90 322.2 106.7)">15</text>
<text x="324.7" y="106.7" transform="rotate(-90 324.7 106.7)">16</text>
<text x="68.7" y="112.1" transform="rotate(-90 68.7 112.1)">240</text>
<text x="71.2" y="112.1" transform="rotate(-90 71.2 112.1)">230</text>
<text x="78.3" y="111.8" transform="rotate(-90 78.3 111.8)">210</text>
<text x="82" y="109.5" transform="rotate(-90 82 109.5)">200</text>
<text x="86.4" y="109.5" transform="rotate(-90 86.4 109.5)">190</text>
<text x="94" y="109.5" transform="rotate(-90 94 109.5)">180</text>
<text x="99.1" y="109.5" transform="rotate(-90 99.1 109.5)">170</text>
<text x="173.3" y="109.1">8</text>
<text x="175.8" y="111.6">9</text>
<text x="178.9" y="114.1">10</text>
<text x="180.9" y="116.7">11</text>
<text x="183.4" y="119.2">12</text>
<text x="70.5" y="124.1" transform="rotate(-90 70.5 124.1)">13</text>
<text x="73" y="124.1" transform="rotate(-90 73 124.1)">12</text>
<text x="75.5" y="124.1" transform="rotate(-90 75.5 124.1)">11</text>
<text x="78.1" y="124.1" transform="rotate(-90 78.1 124.1)">10</text>
<text x="80.6" y="124.1" transform="rotate(-90 80.6 124.1)">9</text>
<text x="82.9" y="124.1" transform="rotate(-90 82.9 124.1)">8</text>
<text x="88.5" y="124.1" transform="rotate(-90 88.5 124.1)">7</text>
<text x="90.8" y="124.1" transform="rotate(-90 90.8 124.1)">6</text>
<text x="93.3" y="124.1" transform="rotate(-90 93.3 124.1)">5</text>
<text x="95.9" y="124.1" transform="rotate(-90 95.9 124.1)">4</text>
<text x="98.4" y="124.1" transform="rotate(-90 98.4 124.1)">3</text>
<text x="100.9" y="124.1" transform="rotate(-90 100.9 124.1)">2</text>
<text x="103.5" y="124.1" transform="rotate(-90 103.5 124.1)">1</text>
<text x="106" y="124.1" transform="rotate(-90 106 124.1)">0</text>
<text x="111.1" y="124.1" transform="rotate(-90 111.1 124.1)">14</text>
<text x="113.4" y="124.1" transform="rotate(-90 113.4 124.1)">15</text>
<text x="115.9" y="124.1" transform="rotate(-90 115.9 124.1)">16</text>
<text x="118.5" y="124.1" transform="rotate(-90 118.5 124.1)">17</text>
<text x="121" y="124.1" transform="rotate(-90 121 124.1)">18</text>
<text x="123.5" y="124.1" transform="rotate(-90 123.5 124.1)">19</text>
<text x="126.1" y="124.1" transform="rotate(-90 126.1 124.1)">20</text>
<text x="128.6" y="124.1" transform="rotate(-90 128.6 124.1)">21</text>
<text x="186" y="121.8">13</text>
<text x="188.5" y="124.3">14</text>
<text x="238.9" y="125.4">6</text>
<text x="238.9" y="122.8">1</text>
<text x="243.9" y="124">DCD</text>
<text x="346.9" y="121.3">MATRIX-16X24-VERDE</text>
<text x="191.1" y="126.8">15</text>
<text x="193.6" y="129.4">16</text>
<text x="238.9" y="127.9">2</text>
<text x="238.9" y="130.5">7</text>
<text x="243.9" y="129.1">RXD</text>
<text x="243.9" y="131.7">RTS</text>
<text x="243.9" y="126.6">DSR</text>
<text x="188.5" y="137">111</text>
<text x="238.9" y="133">3</text>
<text x="238.9" y="135.5">8</text>
<text x="243.9" y="134.2">TXD</text>
<text x="243.9" y="136.7">CTS</text>
<text x="191.1" y="139.5">22</text>
<text x="193.6" y="142.1">33</text>
<text x="238.9" y="138.1">4</text>
<text x="238.9" y="140.6">9</text>
<text x="243.9" y="139.3">DTR</text>
<text x="243.9" y="141.8">RI</text>
<text x="196.1" y="144.6">44</text>
<text x="198.7" y="147.2">55</text>
<text x="201.2" y="149.7">66</text>
<text x="247.6" y="149.9">ERROR</text>
<text x="180.9" y="154.8">88</text>
<text x="183.4" y="152.2">77</text>
<text x="242.4" y="153.4">COMPIM</text>
<text x="175.8" y="159.9">100</text>
<text x="178.4" y="157.3">99</text>
<text x="168.2" y="167.5">130</text>
<text x="170.7" y="164.9">120</text>
<text x="173.3" y="162.4">110</text>
<text x="289.1" y="167.5" transform="rotate(-90 289.1 167.5)">22</text>
<text x="291.7" y="167.5" transform="rotate(-90 291.7 167.5)">33</text>
<text x="294.2" y="167.5" transform="rotate(-90 294.2 167.5)">44</text>
<text x="296.8" y="167.4" transform="rotate(-90 296.8 167.4)">55</text>
<text x="299.3" y="167.5" transform="rotate(-90 299.3 167.5)">66</text>
<text x="301.8" y="167.5" transform="rotate(-90 301.8 167.5)">77</text>
<text x="304.4" y="167.5" transform="rotate(-90 304.4 167.5)">88</text>
<text x="306.9" y="167.5" transform="rotate(-90 306.9 167.5)">99</text>
<text x="90.8" y="169.3" transform="rotate(-90 90.8 169.3)">A0</text>
<text x="93.1" y="169.3" transform="rotate(-90 93.1 169.3)">A1</text>
<text x="95.6" y="169.3" transform="rotate(-90 95.6 169.3)">A2</text>
<text x="98.1" y="169.3" transform="rotate(-90 98.1 169.3)">A3</text>
<text x="100.7" y="169.3" transform="rotate(-90 100.7 169.3)">A4</text>
<text x="103.2" y="169.3" transform="rotate(-90 103.2 169.3)">A5</text>
<text x="105.8" y="169.3" transform="rotate(-90 105.8 169.3)">A6</text>
<text x="108.3" y="169.3" transform="rotate(-90 108.3 169.3)">A7</text>
<text x="113.4" y="169.3" transform="rotate(-90 113.4 169.3)">A8</text>
<text x="115.7" y="169.3" transform="rotate(-90 115.7 169.3)">A9</text>
<text x="118.2" y="170.5" transform="rotate(-90 118.2 170.5)">A10</text>
<text x="120.7" y="170.3" transform="rotate(-90 120.7 170.3)">A11</text>
<text x="123.3" y="170.5" transform="rotate(-90 123.3 170.5)">A12</text>
<text x="125.8" y="170.5" transform="rotate(-90 125.8 170.5)">A13</text>
<text x="128.4" y="170.5" transform="rotate(-90 128.4 170.5)">A14</text>
<text x="130.9" y="170.5" transform="rotate(-90 130.9 170.5)">A15</text>
<text x="140.7" y="170.8">SIMULINO MEGA</text>
<text x="163.1" y="172.6">150</text>
<text x="165.7" y="170">140</text>
<text x="286.6" y="168.3" transform="rotate(-90 286.6 168.3)">111</text>
<text x="309.5" y="168.6" transform="rotate(-90 309.5 168.6)">100</text>
<text x="312" y="168.4" transform="rotate(-90 312 168.4)">110</text>
<text x="314.5" y="168.6" transform="rotate(-90 314.5 168.6)">120</text>
<text x="317.1" y="168.6" transform="rotate(-90 317.1 168.6)">130</text>
<text x="319.6" y="168.6" transform="rotate(-90 319.6 168.6)">140</text>
<text x="322.2" y="168.6" transform="rotate(-90 322.2 168.6)">150</text>
<text x="324.7" y="168.6" transform="rotate(-90 324.7 168.6)">160</text>
<text x="327.2" y="168.6" transform="rotate(-90 327.2 168.6)">170</text>
<text x="329.8" y="168.6" transform="rotate(-90 329.8 168.6)">180</text>
<text x="332.3" y="168.6" transform="rotate(-90 332.3 168.6)">190</text>
<text x="334.9" y="168.6" transform="rotate(-90 334.9 168.6)">200</text>
<text x="337.4" y="168.6" transform="rotate(-90 337.4 168.6)">210</text>
<text x="339.9" y="168.6" transform="rotate(-90 339.9 168.6)">220</text>
<text x="342.5" y="168.6" transform="rotate(-90 342.5 168.6)">230</text>
<text x="345" y="168.6" transform="rotate(-90 345 168.6)">240</text>
<text x="158" y="175.1">160</text>
</g>
<g font-size="2.1">
<text x="71.6" y="131" transform="rotate(-90 71.6 131)">13</text>
<text x="74.1" y="131" transform="rotate(-90 74.1 131)">12</text>
<text x="76.7" y="132" transform="rotate(-90 76.7 132)">~11</text>
<text x="81.8" y="131.1" transform="rotate(-90 81.8 131.1)">~9</text>
<text x="84" y="130" transform="rotate(-90 84 130)">8</text>
<text x="89.6" y="130" transform="rotate(-90 89.6 130)">7</text>
<text x="91.9" y="131.1" transform="rotate(-90 91.9 131.1)">~6</text>
<text x="94.5" y="131.1" transform="rotate(-90 94.5 131.1)">~5</text>
<text x="97.3" y="130" transform="rotate(-90 97.3 130)">4</text>
<text x="99.5" y="131.1" transform="rotate(-90 99.5 131.1)">~3</text>
<text x="102.1" y="130" transform="rotate(-90 102.1 130)">2</text>
<text x="104.6" y="131.5" transform="rotate(-90 104.6 131.5)">&gt; 1</text>
<text x="107.2" y="131.5" transform="rotate(-90 107.2 131.5)">&lt; 0</text>
<text x="112.2" y="130.7" transform="rotate(-90 112.2 130.7)">14</text>
<text x="114.5" y="130.8" transform="rotate(-90 114.5 130.8)">15</text>
<text x="117.1" y="130.8" transform="rotate(-90 117.1 130.8)">16</text>
<text x="119.6" y="130.7" transform="rotate(-90 119.6 130.7)">17</text>
<text x="122.2" y="130.7" transform="rotate(-90 122.2 130.7)">18</text>
<text x="124.7" y="130.8" transform="rotate(-90 124.7 130.8)">19</text>
<text x="127.2" y="130.8" transform="rotate(-90 127.2 130.8)">20</text>
<text x="129.8" y="130.8" transform="rotate(-90 129.8 130.8)">21</text>
<text x="66.5" y="134" transform="rotate(-90 66.5 134)">AREF</text>
<text x="79.2" y="132" transform="rotate(-90 79.2 132)">~10</text>
<text x="122.2" y="162" transform="rotate(-90 122.2 162)">A11</text>
<text x="79.2" y="162.1" transform="rotate(-90 79.2 162.1)">5V</text>
<text x="91.7" y="162.1" transform="rotate(-90 91.7 162.1)">A0</text>
<text x="94.2" y="162.1" transform="rotate(-90 94.2 162.1)">A1</text>
<text x="96.8" y="162.1" transform="rotate(-90 96.8 162.1)">A2</text>
<text x="99.3" y="162.1" transform="rotate(-90 99.3 162.1)">A3</text>
<text x="101.8" y="162.1" transform="rotate(-90 101.8 162.1)">A4</text>
<text x="104.4" y="162.1" transform="rotate(-90 104.4 162.1)">A5</text>
<text x="106.9" y="162.1" transform="rotate(-90 106.9 162.1)">A6</text>
<text x="109.7" y="162.1" transform="rotate(-90 109.7 162.1)">A7</text>
<text x="114.5" y="162.1" transform="rotate(-90 114.5 162.1)">A8</text>
<text x="116.8" y="162.1" transform="rotate(-90 116.8 162.1)">A9</text>
<text x="119.4" y="162.1" transform="rotate(-90 119.4 162.1)">A10</text>
<text x="124.4" y="162.1" transform="rotate(-90 124.4 162.1)">A12</text>
<text x="127" y="162.1" transform="rotate(-90 127 162.1)">A13</text>
<text x="129.5" y="162.1" transform="rotate(-90 129.5 162.1)">A14</text>
<text x="132.3" y="162.1" transform="rotate(-90 132.3 162.1)">A15</text>
</g>
<text font-size="1.9" x="94.9" y="156.3">ARDUINO</text>
<g font-size="1.7">
<text x="87.8" y="134.9">DIGITAL (PWM~)</text>
<text x="110.2" y="136.9">COMMUNICATION</text>
<text x="62.3" y="153.3" transform="rotate(-90 62.3 153.3)">w</text>
<text x="62.3" y="150.3" transform="rotate(-90 62.3 150.3)">.arduino.cc</text>
<text x="63.8" y="153.3" transform="rotate(-90 63.8 153.3)">blogembarcado.blogspot.com</text>
<text x="82.3" y="158.5">POWER</text>
<text x="90.8" y="159">ANALOG IN</text>
<text x="134.9" y="161.1" transform="rotate(-90 134.9 161.1)">DIGITAL</text>
<text x="74" y="162.1" transform="rotate(-90 74 162.1)">RESET</text>
</g>
<text font-size="1.5" x="84.2" y="145">ATMEL</text>
<g font-size="1.4">
<text x="104.4" y="134.2" transform="rotate(-90 104.4 134.2)">TX0</text>
<text x="107" y="134.3" transform="rotate(-90 107 134.3)">RX0</text>
<text x="112" y="133.9" transform="rotate(-90 112 133.9)">TX3</text>
<text x="114.3" y="134" transform="rotate(-90 114.3 134)">RX3</text>
<text x="116.9" y="133.9" transform="rotate(-90 116.9 133.9)">TX2</text>
<text x="119.4" y="134" transform="rotate(-90 119.4 134)">RX2</text>
<text x="122" y="133.9" transform="rotate(-90 122 133.9)">TX1</text>
<text x="124.5" y="134" transform="rotate(-90 124.5 134)">RX1</text>
<text x="127" y="134.1" transform="rotate(-90 127 134.1)">SDA</text>
<text x="129.6" y="134" transform="rotate(-90 129.6 134)">SCL</text>
<text x="84.4" y="162.1" transform="rotate(-90 84.4 162.1)">GND</text>
</g>
<g font-size="1.2">
<text x="136" y="130.4">22</text>
<text x="137.6" y="131.4">23</text>
<text x="136" y="136.5">28</text>
<text x="136" y="134.5">26</text>
<text x="136" y="132.4">24</text>
<text x="137.6" y="137.5">29</text>
<text x="137.6" y="135.5">27</text>
<text x="137.6" y="133.5">25</text>
<text x="136" y="142.6">34</text>
<text x="136" y="140.6">32</text>
<text x="136" y="138.5">30</text>
<text x="137.6" y="143.6">35</text>
<text x="137.6" y="141.6">33</text>
<text x="137.6" y="139.6">31</text>
<text x="84.2" y="146.4">ATMEGA2560</text>
<text x="136" y="148.7">40</text>
<text x="136" y="146.7">38</text>
<text x="136" y="144.6">36</text>
<text x="137.6" y="149.7">41</text>
<text x="137.6" y="147.7">39</text>
<text x="137.6" y="145.6">37</text>
<text x="136" y="154.8">46</text>
<text x="136" y="152.8">44</text>
<text x="136" y="150.7">42</text>
<text x="137.6" y="155.8">47</text>
<text x="137.6" y="153.8">45</text>
<text x="137.6" y="151.7">43</text>
<text x="136" y="160.9">52</text>
<text x="136" y="158.9">50</text>
<text x="136" y="156.8">48</text>
<text x="137.6" y="161.9">53</text>
<text x="137.6" y="159.9">51</text>
<text x="137.6" y="157.8">49</text>
</g>
</svg>
